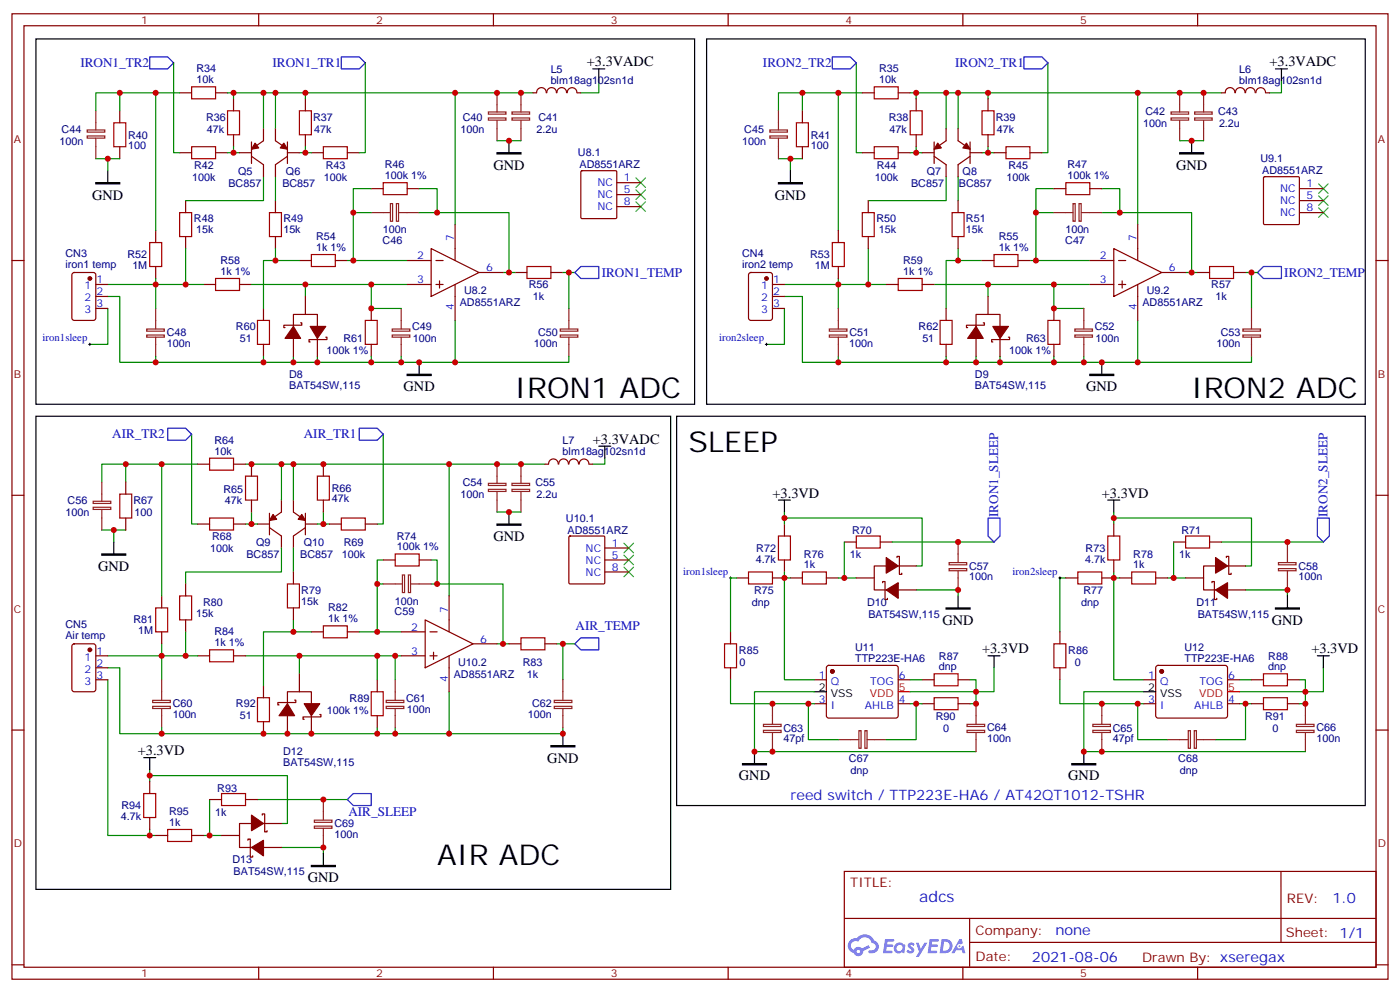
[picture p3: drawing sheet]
<svg xmlns="http://www.w3.org/2000/svg" width="412mm" height="292mm" viewBox="0 0 412 292" stroke-linecap="round" stroke-linejoin="round" font-family="sans-serif">
<g fill="none" stroke="#870000" stroke-width=".35">
<path d="M3.5 4.1h405.4v284.3h-405.4zM7.1 7.6h398.2v277.3h-398.2zM76.2 4.1v3.5M145.3 4.1v3.5M214.5 4.1v3.5M283.6 4.1v3.5M352.8 4.1v3.5M3.5 76.7h3.6M405.3 76.7h3.6M3.5 145.9h3.6M405.3 145.9h3.6M3.5 215h3.6"/>
<path d="M405.3 215h3.6M248.7 256.6h156.6v28.3h-156.6zM377.3 256.7v20.8M248.7 270.5h156.5M285.6 277.5h119.6M285.6 270.5v14.1M3.5 284.2h3.6M76.2 284.9v3.5M145.3 284.9v3.5M214.5 284.9v3.5M283.6 284.9v3.5M352.8 284.9v3.5"/>
<path d="M405.3 284.2h3.6"/>
</g>
<g fill="#5487ff">
<path d="M267.7 277.8a1.22 1.22 0 0 1 1.7 .3l-.4 .6a.47 .47 0 0 0-.3-.4 .47 .47 0 0 0-.5 .1l.1 .3a1.14 1.14 0 0 1 .8 1.7 1.14 1.14 0 0 1-1.9 0l-.2-.2 .5-.5 .7 .4a.29 .29 0 0 0 .3-.2 .29 .29 0 0 0-.2-.4 1.04 1.04 0 0 1-.6-1.7z"/>
<path d="M260.7 276.6h2.4l.3 .2-.2 .5h-1.8l-.1 .9h1.5l.3 .3-.3 .4h-1.6l-.2 1.1 1.7 .1 .2 .3-.2 .3h-2.6z"/>
<path d="M273.8 276.6h2.4l.3 .2-.1 .5h-1.8l-.2 .9h1.6l.3 .3-.4 .4h-1.6l-.1 1.1 1.7 .1 .2 .3-.2 .3h-2.6z"/>
<path d="M282.6 276.6h.7l.3 1.2-.6 .3a.69 .69 0 0 0-1 .3 .69 .69 0 0 0 .4 1 .69 .69 0 0 0 .9-.6l.5-.3 .6 2.2h-.8l-.2-.9h-1.8l-.5 .9h-.8z"/>
<path d="M269.8 277.7h.8l.6 1.8 1.1-1.8h.9l-2.6 4.1h-.8l.9-1.5z"/>
<path d="M277.4 276.6l-.6 4.1h1.3a2.11 2.11 0 0 0 2.5-2.1 2.11 2.11 0 0 0-2.5-2zM278.1 277.3a1.39 1.39 0 0 1 1.7 1.4 1.39 1.39 0 0 1-1.8 1.3h-.3z"/>
<path d="M263.7 278.2a1.54 1.54 0 0 0-.1 2.1 1.54 1.54 0 0 0 2.2 .2l.6 .2 .3-2.3-.2-.2-.4-.1a1.49 1.49 0 0 0-2.4 .1zM264 279.2a.94 .94 0 0 1 1.8 0 .94 .94 0 0 1-1.8 0z"/>
<path d="M250.4 276.9a2.18 2.18 0 0 0 1.1 3.8 1.44 1.44 0 0 0 1.6 .9 1.44 1.44 0 0 0 1.2-1.5l2-1-.5-.7-1.9 .9a1.47 1.47 0 0 0-2.4 .5 1.39 1.39 0 0 1-.7-2 1.39 1.39 0 0 1 2-.4 2.12 2.12 0 0 1 2.2-1.3 2.12 2.12 0 0 1 1.9 1.6 1.14 1.14 0 0 1 1.1 1.5 1.14 1.14 0 0 1-1.7 .7 .43 .43 0 0 0-.5 .3 .43 .43 0 0 0 .4 .5 1.98 1.98 0 0 0 2.5-1.2 1.98 1.98 0 0 0-1.2-2.5 3.1 3.1 0 0 0-5.3-.7l-.9 .1zM252.3 280.2a.55 .55 0 0 1 1.1 0 .55 .55 0 0 1-1.1 0z"/>
<circle cx="282.6" cy="278.7" r=".26"/>
</g>
<g fill="none" stroke="#8c2424" stroke-width=".35">
<path d="M25.7 38.3h5.2v.6h-5.2zM28.2 32.6v5.7M143.9 34.7h5.1v.7h-5.1zM143.9 33h5.1v.6h-5.1zM146.4 27.3v5.7M146.4 35.5v6M150.8 34.7h5.2v.7h-5.2zM150.8 33h5.2v.6h-5.2zM153.5 27.3v5.7M153.5 35.5v6M226.8 38.3h5.2v.6h-5.2zM229.3 32.6v5.7"/>
<path d="M344.9 34.7h5.2v.7h-5.2zM344.9 33h5.2v.6h-5.2zM347.5 27.3v5.7M347.5 35.5v6M351.9 34.7h5.2v.7h-5.2zM351.9 33h5.2v.6h-5.2zM354.5 27.3v5.7M354.5 35.5v6M25.7 40h5.2v.7h-5.2zM28.2 40.7v6M115 60h.6v5.2h-.6zM116.8 60h.6v5.2h-.6z"/>
<path d="M226.8 40h5.2v.7h-5.2zM229.3 40.7v6M316.1 60h.6v5.2h-.6zM317.9 60h.6v5.2h-.6zM109.4 62.6h5.6M117.5 62.6h6M310.4 62.6h5.7M318.6 62.6h6M43.2 96.9h5.2v.6h-5.2zM43.2 98.7h5.2v.6h-5.2zM45.9 90.8v6M45.9 99.3v5.7"/>
<path d="M115.5 96.9h5.2v.6h-5.2zM115.5 98.7h5.2v.6h-5.2zM118.2 90.8v6M118.2 99.3v5.7M165 96.9h5.2v.6h-5.2zM165 98.7h5.2v.6h-5.2zM167.6 90.8v6M167.6 99.3v5.7M244.3 96.9h5.2v.6h-5.2zM244.3 98.7h5.2v.6h-5.2zM246.9 90.8v6M246.9 99.3v5.7"/>
<path d="M316.6 96.9h5.2v.6h-5.2zM316.6 98.7h5.2v.6h-5.2zM319.3 90.8v6M319.3 99.3v5.7M366.1 96.9h5.2v.6h-5.2zM366.1 98.7h5.2v.6h-5.2zM368.7 90.8v6M368.7 99.3v5.7M146.4 136.7v5.6M153.5 136.7v5.6M27.4 149.4h5.2v.6h-5.2zM27.4 147.6h5.2v.7h-5.2z"/>
<path d="M30 142v5.6M30 150.1v6M143.9 144.1h5.1v.6h-5.1zM143.9 142.3h5.1v.7h-5.1zM146.4 144.8v6M150.8 144.1h5.2v.6h-5.2zM150.8 142.3h5.2v.7h-5.2zM153.5 144.8v6M282.2 159.6v6M379.2 159.6v6M112.9 172h5.6M118.5 169.3h.7v5.2h-.7z"/>
<path d="M120.3 169.3h.6v5.2h-.6zM121 172h6M279.6 165.7h5.2v.6h-5.2zM279.6 167.5h5.2v.6h-5.2zM282.2 168.1v5.6M376.6 165.7h5.2v.6h-5.2zM376.6 167.5h5.2v.6h-5.2zM379.2 168.1v5.6M45 206.3h5.2v.6h-5.2zM45 208h5.2v.7h-5.2zM47.6 200.2v6M47.6 208.7v5.6"/>
<path d="M113.8 206.3h5.2v.6h-5.2zM113.8 208h5.2v.7h-5.2zM116.4 200.2v6M116.4 208.7v5.6M163.3 206.3h5.2v.6h-5.2zM163.3 208h5.2v.7h-5.2zM165.8 200.2v6M165.8 208.7v5.6M224.9 213.3h5.2v.7h-5.2zM224.9 215.1h5.2v.6h-5.2zM227.5 207.3v6M227.5 215.7v5.7"/>
<path d="M246.9 217.8h6M253 215.2h.6v5.2h-.6zM254.8 215.2h.6v5.2h-.6zM255.4 217.8h5.7M284.9 213.3h5.2v.7h-5.2zM284.9 215.1h5.2v.6h-5.2zM287.5 207.3v6M287.5 215.7v5.7M321.9 213.3h5.2v.7h-5.2zM321.9 215.1h5.2v.6h-5.2zM324.6 207.3v6M324.6 215.7v5.7"/>
<path d="M344 217.8h6M350 215.2h.7v5.2h-.7zM351.8 215.2h.6v5.2h-.6zM352.4 217.8h5.7M381.9 213.3h5.2v.7h-5.2zM381.9 215.1h5.2v.6h-5.2zM384.5 207.3v6M384.5 215.7v5.7M95.2 235.5v6M92.6 241.5h5.2v.7h-5.2zM92.6 243.3h5.2v.6h-5.2zM95.2 243.9v5.7"/>
</g>
<g fill="none" stroke="#a10000" stroke-width=".35">
<path d="M33.5 36.2h3.5v7h-3.5zM56.4 25.6h7.1v3.5h-7.1zM67 32.6h3.6v7.1h-3.6zM88.2 32.6h3.5v7.1h-3.5zM234.6 36.2h3.5v7h-3.5zM257.5 25.6h7.1v3.5h-7.1zM268.1 32.6h3.5v7.1h-3.5zM289.3 32.6h3.5v7.1h-3.5zM56.4 43.2h7.1v3.5h-7.1zM95.2 43.2h7.1v3.5h-7.1zM112.9 53.8h7v3.5h-7zM257.5 43.2h7.1v3.5h-7.1z"/>
<path d="M296.3 43.2h7.1v3.5h-7.1zM314 53.8h7v3.5h-7zM44.1 71.4h3.5v7.1h-3.5zM52.9 62.6h3.5v7.1h-3.5zM79.4 62.6h3.5v7.1h-3.5zM91.7 75h7.1v3.5h-7.1zM155.2 78.5h7.1v3.5h-7.1zM245.2 71.4h3.5v7.1h-3.5zM254 62.6h3.5v7.1h-3.5zM280.5 62.6h3.5v7.1h-3.5zM292.8 75h7.1v3.5h-7.1zM356.3 78.5h7.1v3.5h-7.1z"/>
<path d="M63.5 82h7.1v3.5h-7.1zM75.8 94.4h3.6v7h-3.6zM107.6 94.4h3.5v7h-3.5zM264.6 82h7v3.5h-7zM276.9 94.4h3.6v7h-3.6zM308.7 94.4h3.5v7h-3.5zM61.7 134.9h7.1v3.6h-7.1zM35.3 145.5h3.5v7.1h-3.5zM61.7 152.6h7.1v3.5h-7.1zM72.3 140.2h3.5v7.1h-3.5zM93.5 140.2h3.5v7.1h-3.5zM100.5 152.6h7.1v3.5h-7.1z"/>
<path d="M229.3 157.9h3.5v7h-3.5zM252.2 157.9h7.1v3.5h-7.1zM326.3 157.9h3.5v7h-3.5zM349.2 157.9h7.1v3.5h-7.1zM45.9 179h3.5v7.1h-3.5zM52.9 175.5h3.5v7.1h-3.5zM84.7 172h3.5v7h-3.5zM116.4 163.2h7.1v3.5h-7.1zM220.5 168.5h7v3.5h-7zM236.4 168.5h7v3.5h-7zM317.5 168.5h7.1v3.5h-7.1zM333.4 168.5h7v3.5h-7z"/>
<path d="M61.7 191.4h7.1v3.5h-7.1zM95.2 184.3h7.1v3.6h-7.1zM153.5 187.9h7v3.5h-7zM213.4 189.6h3.6v7.1h-3.6zM275.2 198.4h7v3.6h-7zM310.4 189.6h3.6v7.1h-3.6zM372.2 198.4h7v3.6h-7zM75.8 205.5h3.6v7h-3.6zM109.4 203.7h3.5v7.1h-3.5zM275.2 205.5h7v3.5h-7zM372.2 205.5h7v3.5h-7zM42.3 233.7h3.6v7.1h-3.6z"/>
<path d="M65.3 233.7h7v3.5h-7zM49.4 244.3h7v3.5h-7z"/>
</g>
<g fill="none" stroke="#870000" stroke-width=".35">
<path d="M35.3 32.6v3.6M52.9 27.3h3.5M63.5 27.3h3.5M68.8 29.1v3.5M68.8 39.7v3.5M77.6 37.9v3.6l-3.5 2.4M81.1 37.9v3.6l3.6 2.4M90 29.1v3.5M90 39.7v3.5M157 27.3h1M158.1 27.3a1.41 1.41 0 0 1 1.4-1.5 1.41 1.41 0 0 1 1.4 1.5M161.1 27.3a1.41 1.41 0 0 1 1.4-1.5 1.41 1.41 0 0 1 1.4 1.5"/>
<path d="M164.1 27.3a1.41 1.41 0 0 1 1.4-1.5 1.41 1.41 0 0 1 1.4 1.5M167.1 27.3a1.41 1.41 0 0 1 1.4-1.5 1.41 1.41 0 0 1 1.4 1.5M170 27.3h1.1M236.4 32.6v3.6M254 27.3h3.5M264.6 27.3h3.5M269.9 29.1v3.5M269.9 39.7v3.5M278.7 37.9v3.6l-3.5 2.4M282.2 37.9v3.6l3.6 2.4M291 29.1v3.5M291 39.7v3.5"/>
<path d="M363.7 27.3a1.41 1.41 0 0 0-1.4-1.5 1.41 1.41 0 0 0-1.4 1.5h-1.1M363.9 27.3a1.41 1.41 0 0 1 1.4-1.5 1.41 1.41 0 0 1 1.4 1.5M366.9 27.3a1.41 1.41 0 0 1 1.4-1.5 1.41 1.41 0 0 1 1.4 1.5M370 27.3a1.41 1.41 0 0 1 1.4-1.5 1.41 1.41 0 0 1 1.4 1.5M372.9 27.3h1M35.3 43.2v3.5M52.9 45h3.5M54.7 59.1v3.5M63.5 45h3.5M70.6 45h3.5M74.1 46l3.5 2.5v3.5M74.1 41.8v6.4"/>
<path d="M81.1 59.1v3.5M84.7 46l-3.6 2.5v3.5M84.7 45h3.5M84.7 41.8v6.4M91.7 45h3.5M102.3 45h3.5M109.4 55.6h3.5M119.9 55.6h3.6M171.2 50.4l.2-.1h9.9l.3 .1 .1 13.6-.2 .3-10.1 .1-.3-.2zM181.7 53.8h7M181.7 57.3h7M236.4 43.2v3.5"/>
<path d="M254 45h3.5M255.8 59.1v3.5M264.6 45h3.5M271.6 45h3.6M275.2 46l3.5 2.5v3.5M275.2 41.8v6.4M282.2 59.1v3.5M285.8 45h3.5M285.8 46l-3.6 2.5v3.5M285.8 41.8v6.4M292.8 45h3.5M303.4 45h3.5"/>
<path d="M310.4 55.6h3.6M321 55.6h3.6M372.2 52.2l.3-.2h9.9l.3 .2 .1 13.6-.2 .3h-10.1l-.3-.1zM382.8 55.6h7M382.8 59.1h7M45.9 67.9v3.5M45.9 78.5v3.5M54.7 69.7v3.5M81.1 69.7v3.5M88.2 76.7h3.5M98.8 76.7h3.5M119.9 76.7h7.1"/>
<path d="M127 73.2l14.1 7.1-14.1 7zM128.4 76.7h2.1M134.1 66.1v10.6M181.7 60.9h7M246.9 67.9v3.5M246.9 78.5v3.5M255.8 69.7v3.5M282.2 69.7v3.5M289.3 76.7h3.5M299.9 76.7h3.5M321 76.7h7.1M328.1 73.2l14.1 7.1-14.1 7z"/>
<path d="M329.5 76.7h2.1M335.1 66.1v10.6M382.8 62.6h7M21.4 80.5l.5-.2h5.6l.7 .4v13l-.4 .6-5.9 .1-.7-.5v-12.9zM28.2 83.8h3.5M28.2 87.3h3.5M28.2 90.8h3.5M60 83.8h3.5M70.6 83.8h3.5M77.6 90.8v3.6M86.4 96.1v-3.5h7.1v3.5M86.4 99.7v5.3"/>
<path d="M88.5 95.1h.4v.7h-5.3v.7h.4M90 87.3v5.3M93.5 99.7v5.3M96 99.3h.3v.7h-5.3v.7h.4M109.4 90.8v3.6M119.9 83.8h7.1M128.4 83.8h2.1M129.5 82.7v2.1M134.1 83.8v10.6M141.1 80.3h7.1M151.7 80.3h3.5M162.3 80.3h3.5"/>
<path d="M220.7 80.5l.5-.2h5.6l.7 .4v13l-.4 .6-5.9 .1-.7-.5v-12.9zM227.5 83.8h3.6M227.5 87.3h3.6M227.5 90.8h3.6M261.1 83.8h3.5M271.6 83.8h3.6M278.7 90.8v3.6M287.5 96.1v-3.5h7.1v3.5M287.5 99.7v5.3M289.6 95.1h.4v.7h-5.3v.7h.3M291 87.3v5.3M294.6 99.7v5.3"/>
<path d="M297 99.3h.4v.7h-5.3v.7h.4M310.4 90.8v3.6M321 83.8h7.1M329.5 83.8h2.1M330.6 82.7v2.1M335.1 83.8v10.6M342.2 80.3h7M352.8 80.3h3.5M363.4 80.3h3.5M77.6 101.4v3.6M109.4 101.4v3.6M278.7 101.4v3.6"/>
<path d="M310.4 101.4v3.6M58.2 136.7h3.5M68.8 136.7h3.5M74.1 136.7v3.5M95.2 136.7v3.5M160.5 136.7h1.1M161.6 136.7a1.41 1.41 0 0 1 1.4-1.5 1.41 1.41 0 0 1 1.4 1.5M164.6 136.7a1.41 1.41 0 0 1 1.4-1.5 1.41 1.41 0 0 1 1.4 1.5M167.6 136.7a1.41 1.41 0 0 1 1.4-1.5 1.41 1.41 0 0 1 1.4 1.5M170.6 136.7a1.41 1.41 0 0 1 1.4-1.5 1.41 1.41 0 0 1 1.5 1.5M173.6 136.7h1M37 142v3.5"/>
<path d="M37 152.6v3.5M58.2 154.3h3.5M68.8 154.3h3.5M74.1 147.3v3.5M75.8 154.3h3.6M79.4 155.4l3.5 2.5v3.5M79.4 151.2v6.3M82.9 147.3v3.5l-3.5 2.5M86.4 147.3v3.5l3.6 2.5M90 151.2v6.3M90 155.4l-3.6 2.5v3.5M90 154.3h3.5"/>
<path d="M95.2 147.3v3.5M97 154.3h3.5M107.6 154.3h3.5M167.6 158l.3-.1h9.9l.3 .1 .1 13.6-.2 .3-10.1 .1-.3-.2zM231.1 154.3v3.6M248.7 159.6h3.5M259.3 159.6h3.5M328.1 154.3v3.6M345.7 159.6h3.5M356.3 159.6h3.5M47.6 175.5v3.5M54.7 172v3.5"/>
<path d="M86.4 168.5v3.5M86.4 179v3.6M112.9 164.9h3.5M123.5 164.9h3.5M132.3 175.5v10.6M178.2 164.9h7M178.2 161.4h7M178.2 168.5h7M217 170.2h3.5M227.5 170.2h3.6M231.1 164.9v3.6M232.8 170.2h3.6"/>
<path d="M243.4 170.2h3.5M252.2 170.2h5.3M260 171.6v-.3h.7v5.3h.7v-.4M261.1 166.7h-3.6v7h3.6M264.2 164.2v-.3h.7v5.3h.7v-.4M264.6 173.7h5.3M264.6 166.7h5.3M314 170.2h3.5M324.6 170.2h3.5M328.1 164.9v3.6M329.8 170.2h3.6M340.4 170.2h3.6"/>
<path d="M349.2 170.2h5.3M357 171.6v-.3h.7v5.3h.7v-.4M358.1 166.7h-3.6v7h3.6M361.2 164.2v-.3h.7v5.3h.8v-.4M361.6 173.7h5.3M361.6 166.7h5.3M21.4 189.8l.5-.2h5.6l.7 .4v13l-.4 .7h-5.9l-.7-.4v-13zM28.2 193.1h3.5M28.2 196.7h3.5M47.6 186.1v3.5M54.7 182.6v3.5M58.2 193.1h3.5"/>
<path d="M68.8 193.1h3.5M88.2 198.4v5.3M91.7 186.1h3.5M102.3 186.1h3.5M118.2 193.1h7M118.2 186.1h7M125.2 182.6l14.1 7-14.1 7.1zM126.6 193.1h2.2M126.6 186.1h2.2M127.7 192.1v2.1M132.3 193.1v10.6M139.3 189.6h7.1"/>
<path d="M149.9 189.6h3.6M160.5 189.6h3.5M215.2 186.1v3.5M215.2 196.7v3.5M243.7 196.2l.4-.2h19.8l.5 .2 .2 .5-.1 14.4-.6 .4-20.1-.1-.4-.6v-14.1zM312.2 186.1v3.5M312.2 196.7v3.5M340.7 196.2l.4-.2h19.8l.5 .2 .2 .5-.1 14.4-.6 .4-20-.1-.5-.6v-14.1zM28.2 200.2h3.5M77.6 202v3.5M77.6 212.5v3.6M84.7 207.3v-3.6h7v3.6"/>
<path d="M84.7 210.8v5.3M86.8 206.2h.3v.7h-5.3v.7h.4M91.7 210.8v5.3M94.2 210.4h.3v.7h-5.2v.7h.3M111.1 200.2v3.5M111.1 210.8v3.5M239.9 200.2h3.5M239.9 207.3h3.5M264.6 200.2h3.5M264.6 207.3h3.5M271.6 200.2h3.6M271.6 207.3h3.6"/>
<path d="M282.2 200.2h3.6M282.2 207.3h3.6M336.9 200.2h3.5M336.9 207.3h3.5M361.6 200.2h3.5M361.6 207.3h3.5M368.7 200.2h3.5M368.7 207.3h3.5M379.2 200.2h3.6M379.2 207.3h3.6M44.1 230.2v3.5M61.7 235.5h3.6"/>
<path d="M72.3 235.5h3.5M44.1 240.8v3.5M45.9 246.1h3.5M56.4 246.1h3.6M65.3 246.1h5.3M73 247.5v-.4h.7v5.3h.7v-.3M74.1 242.5h-3.5v7.1h3.5M77.3 240.1v-.4h.7v5.3h.7v-.3M77.6 249.6h5.3M77.6 242.5h5.3"/>
</g>
<g fill="none" stroke="#000" stroke-width=".35">
<path d="M10.6 11.5h194v107.6h-194zM208.1 11.5h194.1v107.6h-194.1zM174.6 20.3h3.6M176.4 20.3v3.5M375.7 20.3h3.5M377.5 20.3v3.5M31.7 50.3v3.5M149.9 41.5v3.5M232.8 50.3v3.5M351 41.5v3.5M123.5 106.7v3.5M324.6 106.7v3.5"/>
<path d="M10.6 122.6h187v139.3h-187zM176.4 131.4h3.5M178.2 131.4v3.5M199.3 122.6h202.9v114.6h-202.9zM33.5 159.6v3.6M149.9 150.8v3.5M229.3 147.3h3.5M231.1 147.3v3.5M326.3 147.3h3.5M328.1 147.3v3.5M282.2 175.5v3.5M379.2 175.5v3.5"/>
<path d="M291 193.1h3.6M292.8 193.1v3.6M388.1 193.1h3.5M389.8 193.1v3.6M165.8 216.1v3.5M239.9 203.7h3.5M336.9 203.7h3.5M42.3 223.1h3.6M44.1 223.1v3.6M222.2 221.4v3.5M319.3 221.4v3.5M95.2 251.4v3.5"/>
</g>
<g fill="#000" stroke="#000" stroke-width=".35">
<path d="M28.2 53.8h7.1v.4h-7.1zM146.4 45h7.1v.3h-7.1zM229.3 53.8h7.1v.4h-7.1zM347.5 45h7v.3h-7zM119.9 110.2h7.1v.4h-7.1zM321 110.2h7.1v.4h-7.1zM146.4 154.3h7.1v.4h-7.1zM30 163.2h7v.3h-7zM278.7 179h7.1v.4h-7.1zM375.7 179h7.1v.4h-7.1zM162.3 219.6h7v.4h-7zM218.7 224.9h7.1v.3h-7.1z"/>
<path d="M315.7 224.9h7.1v.3h-7.1zM91.7 254.9h7.1v.3h-7.1z"/>
</g>
<g fill="none" stroke="#008700" stroke-width=".35">
<path d="M51.2 18.5v26.5h1.7M107.6 18.5v26.5h-1.8M252.2 18.5v26.5h1.8M308.7 18.5v26.5h-1.8M28.2 32.6v-5.3h7.1v5.3M35.3 27.3h10.6M52.9 27.3h-7v40.6M67 27.3h1.8v1.8M68.8 27.3h21.2v1.8M77.6 27.3v10.6M81.1 27.3v10.6M90 27.3h44.1v38.8"/>
<path d="M134.1 27.3h22.9M176.4 23.8v3.5h-5.3M229.3 32.6v-5.3h7.1v5.3M236.4 27.3h10.5M254 27.3h-7.1v40.6M268.1 27.3h1.8v1.8M269.9 27.3h21.1v1.8M278.7 27.3v10.6M282.2 27.3v10.6M291 27.3h44.1v38.8M335.1 27.3h24.7M377.5 23.8v3.5h-3.6"/>
<path d="M28.2 46.7h7.1M31.7 46.7v3.6M67 45h3.6M68.8 43.2v1.8M77.6 52v7.1h-22.9M81.1 52v7.1M90 43.2v1.8h-1.8M90 45h1.7M109.4 55.6h-5.3v7h5.3M123.5 55.6h5.3v7h-5.3M146.4 41.5h7.1M229.3 46.7h7.1"/>
<path d="M232.8 46.7v3.6M268.1 45h3.5M269.9 43.2v1.8M278.7 52v7.1h-22.9M282.2 52v7.1M291 43.2v1.8h-1.7M291 45h1.8M310.4 55.6h-5.2v7h5.2M324.6 55.6h5.2v7h-5.2M347.5 41.5h7M54.7 73.2v10.6h5.3M81.1 73.2v3.5"/>
<path d="M88.2 76.7h-10.6v14.1M102.3 76.7h17.6M104.1 62.6v14.1M128.8 62.6h21.1v17.7h-1.7M255.8 73.2v10.6h5.3M282.2 73.2v3.5M289.3 76.7h-10.6v14.1M303.4 76.7h17.6M305.2 62.6v14.1M329.8 62.6h21.2v17.7h-1.8M31.7 83.8h14.2v7M31.7 87.3h3.6v19.4h10.6"/>
<path d="M31.7 90.8v10.6h-5.2M45.9 82v1.8h8.8M74.1 83.8h35.3v7h8.8M90 83.8v3.5M109.4 83.8h10.5M134.1 94.4v12.3h-88.2v-1.7M149.9 80.3h1.8M165.8 80.3h3.5M167.6 80.3v10.5M231.1 83.8h15.8v7M231.1 87.3h5.3v19.4h10.5M231.1 90.8v10.6h-5.3"/>
<path d="M246.9 82v1.8h8.9M275.2 83.8h35.2v7h8.9M291 83.8v3.5M310.4 83.8h10.6M335.1 94.4v12.3h-88.2v-1.7M351 80.3h1.8M366.9 80.3h3.5M368.7 80.3v10.5M77.6 105v1.7M86.4 105v1.7M93.5 105v1.7M109.4 105v1.7"/>
<path d="M118.2 105v1.7M167.6 105v1.7h-33.5M278.7 105v1.7M287.5 105v1.7M294.6 105v1.7M310.4 105v1.7M319.3 105v1.7M368.7 105v1.7h-33.6M37 136.7h21.2M47.6 136.7v38.8M56.4 127.9v26.4h1.8M72.3 136.7h88.2"/>
<path d="M82.9 136.7v10.6M86.4 136.7v10.6M112.9 127.9v26.4h-1.8M132.3 136.7v38.8M178.2 134.9v1.8h-3.6M30 142v-5.3h7v5.3M30 156.1h7M33.5 156.1v3.5M72.3 154.3h3.5M74.1 150.8v3.5M95.2 150.8v3.5h-1.7M95.2 154.3h1.8"/>
<path d="M146.4 150.8h7.1M231.1 154.3v-1.7h40.5v14.1h-1.7M231.1 150.8v1.8M248.7 159.6v10.6M262.8 159.6h30M328.1 154.3v-1.7h40.6v14.1h-1.8M328.1 150.8v1.8M345.7 159.6v10.6M359.8 159.6h30M82.9 161.4v7.1h-28.2v3.5M86.4 161.4v7.1M111.1 172v14.1h7.1"/>
<path d="M112.9 164.9h-1.8v7.1h1.8M127 164.9h1.8v7.1h-1.8M128.8 172h19.4v17.6h-1.8M217 170.2h-1.8v15.9M231.1 168.5v1.7h1.7M231.1 170.2v30h8.8M246.9 170.2h5.3M269.9 173.7h12.3v1.8M314 170.2h-1.8v15.9M328.1 170.2v30h8.8M328.1 168.5v1.7h1.7M344 170.2h5.2"/>
<path d="M366.9 173.7h12.3v1.8M31.7 196.7h3.6v19.4h12.3M31.7 193.1h26.5M47.6 189.6v10.6M54.7 186.1v7M72.3 193.1h45.9M86.4 182.6v3.5M88.2 193.1v5.3M91.7 186.1h-14.1v15.9M105.8 186.1h5.3M111.1 193.1v7.1M116.4 193.1v7.1"/>
<path d="M148.2 189.6h1.7M164 189.6h5.3M165.8 189.6v10.6M292.8 196.7v7h-24.7M389.8 196.7v7h-24.7M31.7 200.2v45.9h12.4M47.6 214.3v1.8h84.7M111.1 214.3v1.8M116.4 214.3v1.8M132.3 203.7v12.4h33.5v-1.8M215.2 200.2v7.1h24.7M238.1 207.3v10.5h8.8"/>
<path d="M239.9 203.7h-17.7v17.7h65.3M268.1 207.3h1.8v10.5h-8.8M268.1 200.2h3.5M269.9 207.3h1.7M285.8 200.2h1.7v7.1h-1.7M312.2 200.2v7.1h24.7M335.1 207.3v10.5h8.9M336.9 203.7h-17.6v17.7h65.2M365.1 207.3h1.8v10.5h-8.8M365.1 200.2h3.6M366.9 207.3h1.8M382.8 200.2h1.7v7.1h-1.7"/>
<path d="M44.1 230.2v-1.8h40.6v14.1h-1.8M44.1 226.7v1.7M61.7 235.5v10.6M75.8 235.5h26.5M44.1 244.3v1.8h1.8M60 246.1h5.3M82.9 249.6h12.3v1.8"/>
</g>
<path d="M44.1 16.8h5.3l1.8 1.7-1.8 1.8h-5.3zM100.5 16.8h5.3l1.8 1.7-1.8 1.8h-5.3zM245.2 16.8h5.3l1.7 1.7-1.7 1.8h-5.3zM301.6 16.8h5.3l1.8 1.7-1.8 1.8h-5.3zM169.3 80.3l1.8-1.8h5.3v3.5h-5.3zM370.4 80.3l1.8-1.8h5.3v3.5h-5.3zM49.4 126.1h5.3l1.7 1.8-1.7 1.7h-5.3zM105.8 126.1h5.3l1.8 1.8-1.8 1.7h-5.3zM291 152.6h3.6v5.3l-1.8 1.7-1.8-1.7zM388.1 152.6h3.5v5.3l-1.8 1.7-1.7-1.7zM169.3 189.6l1.8-1.7h5.3v3.5h-5.3zM102.3 235.5l1.8-1.8h5.3v3.5h-5.3z" fill="none" stroke="#00f" stroke-width=".35"/>
<g fill="none" stroke="#3c3" stroke-width=".35">
<path d="M187.3 52.4l2.8 2.8M187.3 55.9l2.8 2.8M187.3 59.4l2.8 2.9M190.1 52.4l-2.8 2.8M190.1 55.9l-2.8 2.8M190.1 59.4l-2.8 2.9M388.4 54.2l2.8 2.8M388.4 57.7l2.8 2.8M391.2 54.2l-2.8 2.8M391.2 57.7l-2.8 2.8M388.4 61.2l2.8 2.8M391.2 61.2l-2.8 2.8"/>
<path d="M183.8 160l2.8 2.8M186.6 160l-2.8 2.8M183.8 167l2.8 2.9M183.8 163.5l2.8 2.8M186.6 167l-2.8 2.9M186.6 163.5l-2.8 2.8"/>
</g>
<path d="M26.1 101.4h.7M26.5 101.1v.7M225.4 101.4h.7M225.8 101.1v.7M214.8 170.2h.7M215.2 169.9v.7M311.9 170.2h.7M312.2 169.9v.7" fill="none" stroke="#000" stroke-width=".29"/>
<g fill="#870000" stroke="#870000" stroke-width=".35">
<path d="M91.4 96.1h4.6l-2.5 3.6z"/>
<path d="M86.4 96.1l2.1 3.6h-4.5z"/>
<path d="M292.5 96.1h4.5l-2.4 3.6z"/>
<path d="M287.5 96.1l2.1 3.6h-4.6z"/>
<path d="M261.1 164.2l3.5 2.5-3.5 2.1z"/>
<path d="M261.1 173.7l3.5-2.1v4.6z"/>
<path d="M358.1 164.2l3.5 2.5-3.5 2.1z"/>
<path d="M358.1 173.7l3.5-2.1v4.6z"/>
<path d="M89.6 207.3h4.6l-2.5 3.5z"/>
<path d="M84.7 207.3l2.1 3.5h-4.6z"/>
<path d="M74.1 240.1l3.5 2.4-3.5 2.2z"/>
<path d="M74.1 249.6l3.5-2.1v4.6z"/>
<path d="M75.1 42.2l1.1 1.4-2.1 .3z"/>
<path d="M83.6 42.2l1.1 1.7-2.2-.3z"/>
<path d="M276.2 42.2l1.1 1.4-2.1 .3z"/>
<path d="M284.7 42.2l1.1 1.7-2.2-.3z"/>
<path d="M88.9 151.5l1.1 1.8-2.2-.4z"/>
<path d="M80.4 151.5l1.1 1.4-2.1 .4z"/>
<circle cx="245.2" cy="197.7" r=".53"/>
<circle cx="342.2" cy="197.7" r=".53"/>
<circle cx="26.5" cy="82" r=".53"/>
<circle cx="225.8" cy="82" r=".53"/>
<circle cx="26.5" cy="191.4" r=".53"/>
</g>
<path d="M264.6 203.7h3.5M361.6 203.7h3.5" fill="none" stroke="#f00" stroke-width=".35"/>
<g fill="#c00">
<circle cx="167.6" cy="80.3" r=".88"/>
<circle cx="109.4" cy="83.8" r=".88"/>
<circle cx="81.1" cy="76.7" r=".88"/>
<circle cx="45.9" cy="27.3" r=".88"/>
<circle cx="123.5" cy="106.7" r=".88"/>
<circle cx="77.6" cy="106.7" r=".88"/>
<circle cx="86.4" cy="106.7" r=".88"/>
<circle cx="93.5" cy="106.7" r=".88"/>
<circle cx="109.4" cy="106.7" r=".88"/>
<circle cx="118.2" cy="106.7" r=".88"/>
<circle cx="45.9" cy="83.8" r=".88"/>
<circle cx="68.8" cy="27.3" r=".88"/>
<circle cx="77.6" cy="27.3" r=".88"/>
<circle cx="68.8" cy="45" r=".88"/>
<circle cx="54.7" cy="83.8" r=".88"/>
<circle cx="81.1" cy="27.3" r=".88"/>
<circle cx="90" cy="27.3" r=".88"/>
<circle cx="90" cy="45" r=".88"/>
<circle cx="90" cy="83.8" r=".88"/>
<circle cx="104.1" cy="76.7" r=".88"/>
<circle cx="104.1" cy="62.6" r=".88"/>
<circle cx="35.3" cy="27.3" r=".88"/>
<circle cx="134.1" cy="27.3" r=".88"/>
<circle cx="128.8" cy="62.6" r=".88"/>
<circle cx="149.9" cy="80.3" r=".88"/>
<circle cx="134.1" cy="106.7" r=".88"/>
<circle cx="109.4" cy="90.8" r=".88"/>
<circle cx="31.8" cy="46.7" r=".88"/>
<circle cx="232.8" cy="46.7" r=".88"/>
<circle cx="310.4" cy="90.8" r=".88"/>
<circle cx="335.1" cy="106.7" r=".88"/>
<circle cx="351" cy="80.3" r=".88"/>
<circle cx="329.8" cy="62.6" r=".88"/>
<circle cx="335.1" cy="27.3" r=".88"/>
<circle cx="236.4" cy="27.3" r=".88"/>
<circle cx="305.2" cy="62.6" r=".88"/>
<circle cx="305.2" cy="76.7" r=".88"/>
<circle cx="291" cy="83.8" r=".88"/>
<circle cx="291" cy="45" r=".88"/>
<circle cx="291" cy="27.3" r=".88"/>
<circle cx="282.2" cy="27.3" r=".88"/>
<circle cx="255.8" cy="83.8" r=".88"/>
<circle cx="269.9" cy="45" r=".88"/>
<circle cx="278.7" cy="27.3" r=".88"/>
<circle cx="269.9" cy="27.3" r=".88"/>
<circle cx="246.9" cy="83.8" r=".88"/>
<circle cx="319.3" cy="106.7" r=".88"/>
<circle cx="310.4" cy="106.7" r=".88"/>
<circle cx="294.6" cy="106.7" r=".88"/>
<circle cx="287.5" cy="106.7" r=".88"/>
<circle cx="278.7" cy="106.7" r=".88"/>
<circle cx="324.6" cy="106.7" r=".88"/>
<circle cx="246.9" cy="27.3" r=".88"/>
<circle cx="282.2" cy="76.7" r=".88"/>
<circle cx="310.4" cy="83.8" r=".88"/>
<circle cx="368.7" cy="80.3" r=".88"/>
<circle cx="33.5" cy="156.1" r=".88"/>
<circle cx="148.2" cy="189.6" r=".88"/>
<circle cx="128.8" cy="172" r=".88"/>
<circle cx="37" cy="136.7" r=".88"/>
<circle cx="165.8" cy="189.6" r=".88"/>
<circle cx="47.6" cy="193.1" r=".88"/>
<circle cx="47.6" cy="136.7" r=".88"/>
<circle cx="132.3" cy="216.1" r=".88"/>
<circle cx="116.4" cy="216.1" r=".88"/>
<circle cx="111.1" cy="216.1" r=".88"/>
<circle cx="44.1" cy="228.4" r=".88"/>
<circle cx="61.7" cy="246.1" r=".88"/>
<circle cx="111.1" cy="172" r=".88"/>
<circle cx="116.4" cy="193.1" r=".88"/>
<circle cx="45.9" cy="106.7" r=".88"/>
<circle cx="47.6" cy="216.1" r=".88"/>
<circle cx="246.9" cy="106.7" r=".88"/>
<circle cx="44.1" cy="246.1" r=".88"/>
<circle cx="165.8" cy="216.1" r=".88"/>
<circle cx="248.7" cy="170.2" r=".88"/>
<circle cx="231.1" cy="152.6" r=".88"/>
<circle cx="95.3" cy="235.5" r=".88"/>
<circle cx="282.2" cy="159.6" r=".88"/>
<circle cx="95.3" cy="249.6" r=".88"/>
<circle cx="282.2" cy="173.7" r=".88"/>
<circle cx="287.5" cy="203.7" r=".88"/>
<circle cx="231.1" cy="170.2" r=".88"/>
<circle cx="222.3" cy="221.4" r=".88"/>
<circle cx="227.5" cy="221.4" r=".88"/>
<circle cx="227.5" cy="207.3" r=".88"/>
<circle cx="238.1" cy="207.3" r=".88"/>
<circle cx="269.9" cy="207.3" r=".88"/>
<circle cx="287.5" cy="207.3" r=".88"/>
<circle cx="384.5" cy="207.3" r=".88"/>
<circle cx="366.9" cy="207.3" r=".88"/>
<circle cx="335.1" cy="207.3" r=".88"/>
<circle cx="324.6" cy="207.3" r=".88"/>
<circle cx="324.6" cy="221.4" r=".88"/>
<circle cx="319.3" cy="221.4" r=".88"/>
<circle cx="328.1" cy="170.2" r=".88"/>
<circle cx="384.5" cy="203.7" r=".88"/>
<circle cx="379.2" cy="173.7" r=".88"/>
<circle cx="379.2" cy="159.6" r=".88"/>
<circle cx="328.1" cy="152.6" r=".88"/>
<circle cx="345.7" cy="170.2" r=".88"/>
<circle cx="146.4" cy="27.3" r=".88"/>
<circle cx="153.5" cy="27.3" r=".88"/>
<circle cx="149.9" cy="41.5" r=".88"/>
<circle cx="354.5" cy="27.3" r=".88"/>
<circle cx="347.5" cy="27.3" r=".88"/>
<circle cx="351" cy="41.5" r=".88"/>
<circle cx="146.4" cy="136.7" r=".88"/>
<circle cx="153.5" cy="136.7" r=".88"/>
<circle cx="149.9" cy="150.8" r=".88"/>
<circle cx="132.3" cy="136.7" r=".88"/>
<circle cx="111.1" cy="193.1" r=".88"/>
<circle cx="84.7" cy="216.1" r=".88"/>
<circle cx="91.7" cy="216.1" r=".88"/>
<circle cx="88.2" cy="193.1" r=".88"/>
<circle cx="111.1" cy="186.1" r=".88"/>
<circle cx="77.6" cy="216.1" r=".88"/>
<circle cx="95.3" cy="154.3" r=".88"/>
<circle cx="74.1" cy="154.3" r=".88"/>
<circle cx="86.4" cy="136.7" r=".88"/>
<circle cx="82.9" cy="136.7" r=".88"/>
<circle cx="86.4" cy="186.1" r=".88"/>
<circle cx="95.3" cy="136.7" r=".88"/>
<circle cx="74.1" cy="136.7" r=".88"/>
<circle cx="54.7" cy="193.1" r=".88"/>
</g>
<g font-size="8.5">
<text x="151.7" y="117.3">IRON1 ADC</text>
<text x="351" y="117.3">IRON2 ADC</text>
<text x="202.8" y="133.2">SLEEP</text>
<text x="128.8" y="254.9">AIR ADC</text>
</g>
<text font-size="4.6" fill="#00f" x="270.8" y="265.7">adcs</text>
<g font-size="4.2">
<text x="172.9" y="19.6">+3.3VADC</text>
<text x="373.9" y="19.6">+3.3VADC</text>
<text x="145.3" y="49.9">GND</text>
<text x="346.4" y="49.9">GND</text>
<text x="27.2" y="58.8">GND</text>
<text x="228.2" y="58.8">GND</text>
<text x="118.9" y="115.2">GND</text>
<text x="320" y="115.2">GND</text>
<text x="174.6" y="130.7">+3.3VADC</text>
<text x="227.5" y="146.6">+3.3VD</text>
<text x="324.6" y="146.6">+3.3VD</text>
<text x="145.3" y="159.3">GND</text>
<text x="28.9" y="168.1">GND</text>
<text x="277.6" y="184">GND</text>
<text x="374.6" y="184">GND</text>
<text x="289.3" y="192.4">+3.3VD</text>
<text x="386.3" y="192.4">+3.3VD</text>
<text x="40.6" y="222.4">+3.3VD</text>
<text x="161.2" y="224.6">GND</text>
<text x="217.7" y="229.9">GND</text>
<text x="314.7" y="229.9">GND</text>
<text x="90.7" y="259.8">GND</text>
</g>
<g font-size="4.2" fill="#00f">
<text x="232.8" y="235.5">reed switch / TTP223E-HA6 / AT42QT1012-TSHR</text>
<text x="392.5" y="265.9">1.0</text>
<text x="310.9" y="275.5">none</text>
<text x="304" y="283.3">2021-08-06</text>
</g>
<g font-size="3.9" fill="#00f">
<text x="23.7" y="19.8">IRON1_TR2</text>
<text x="80.3" y="19.7">IRON1_TR1</text>
<text x="224.8" y="19.8">IRON2_TR2</text>
<text x="281.4" y="19.7">IRON2_TR1</text>
<text x="177.2" y="81.5">IRON1_TEMP</text>
<text x="378.3" y="81.5">IRON2_TEMP</text>
<text x="33.1" y="129.1">AIR_TR2</text>
<text x="89.5" y="129.1">AIR_TR1</text>
<text x="294" y="152.2" transform="rotate(-90 294 152.2)">IRON1_SLEEP</text>
<text x="391.1" y="152.2" transform="rotate(-90 391.1 152.2)">IRON2_SLEEP</text>
<text x="169.5" y="185.6">AIR_TEMP</text>
<text x="102.6" y="240.3">AIR_SLEEP</text>
</g>
<g font-size="3.9" fill="#800">
<text x="250.5" y="261.2">TITLE:</text>
<text x="379.1" y="265.9">REV:</text>
<text x="287.4" y="275.4">Company:</text>
<text x="378.7" y="276">Sheet: 1/1</text>
<text x="287.4" y="283.1">Date:</text>
<text x="336.4" y="283.2">Drawn By: xseregax</text>
</g>
<g font-size="3.2" fill="#800">
<text x="41.6" y="7.1">1</text>
<text x="110.8" y="7.1">2</text>
<text x="179.9" y="7.1">3</text>
<text x="249.1" y="7.1">4</text>
<text x="318.2" y="7.1">5</text>
<text x="4.1" y="42.2">A</text>
<text x="405.9" y="42.2">A</text>
<text x="4.1" y="111.3">B</text>
<text x="405.9" y="111.3">B</text>
<text x="4.1" y="180.4">C</text>
<text x="405.9" y="180.4">C</text>
<text x="4.1" y="249.6">D</text>
<text x="405.9" y="249.6">D</text>
<text x="41.6" y="287.9">1</text>
<text x="110.8" y="287.9">2</text>
<text x="179.9" y="287.9">3</text>
<text x="249.1" y="287.9">4</text>
<text x="318.2" y="287.9">5</text>
</g>
<g font-size="3.2" fill="#000080">
<text x="57.9" y="21.3">R34</text>
<text x="162.2" y="21.5">L5</text>
<text x="258.9" y="21.3">R35</text>
<text x="365.1" y="21.5">L6</text>
<text x="57.9" y="24.5">10k</text>
<text x="162.2" y="24.7">blm18ag102sn1d</text>
<text x="258.9" y="24.5">10k</text>
<text x="365.1" y="24.7">blm18ag102sn1d</text>
<text x="60.7" y="35.5">R36</text>
<text x="92.2" y="35.5">R37</text>
<text x="136.3" y="35.5">C40</text>
<text x="158.6" y="35.5">C41</text>
<text x="261.8" y="35.5">R38</text>
<text x="293.3" y="35.5">R39</text>
<text x="337.4" y="33.8">C42</text>
<text x="358.8" y="33.8">C43</text>
<text x="18.2" y="39.1">C44</text>
<text x="37.7" y="40.8">R40</text>
<text x="61" y="39.1">47k</text>
<text x="92.5" y="39.1">47k</text>
<text x="135.7" y="39">100n</text>
<text x="158" y="39">2.2u</text>
<text x="219.2" y="39.1">C45</text>
<text x="238.8" y="40.8">R41</text>
<text x="262.1" y="39.1">47k</text>
<text x="293.6" y="39.1">47k</text>
<text x="336.8" y="37.3">100n</text>
<text x="359.1" y="37.3">2.2u</text>
<text x="17.5" y="42.6">100n</text>
<text x="37.7" y="44">100</text>
<text x="170.2" y="46.1">U8.1</text>
<text x="218.6" y="42.6">100n</text>
<text x="238.8" y="44">100</text>
<text x="371.3" y="47.9">U9.1</text>
<text x="56.6" y="53.2">100k</text>
<text x="57.2" y="49.6">R42</text>
<text x="70.1" y="51.4">Q5</text>
<text x="84.2" y="51.4">Q6</text>
<text x="95.4" y="53.2">100k</text>
<text x="96" y="49.6">R43</text>
<text x="113.3" y="52.7">100k 1%</text>
<text x="113.3" y="49.6">R46</text>
<text x="170.7" y="49.6">AD8551ARZ</text>
<text x="257.7" y="53.2">100k</text>
<text x="258.2" y="49.6">R44</text>
<text x="273" y="51.4">Q7</text>
<text x="283.6" y="51.4">Q8</text>
<text x="296.5" y="53.2">100k</text>
<text x="297.1" y="49.6">R45</text>
<text x="314.4" y="52.7">100k 1%</text>
<text x="314.4" y="49.6">R47</text>
<text x="371.8" y="51.4">AD8551ARZ</text>
<text x="67.3" y="54.9">BC857</text>
<text x="83.2" y="54.9">BC857</text>
<text x="268.4" y="54.9">BC857</text>
<text x="282.5" y="54.9">BC857</text>
<text x="57.1" y="65.5">R48</text>
<text x="83.5" y="65.5">R49</text>
<text x="258.2" y="65.5">R50</text>
<text x="284.5" y="65.5">R51</text>
<text x="57.8" y="68.7">15k</text>
<text x="83.5" y="68.7">15k</text>
<text x="93.1" y="70.7">R54</text>
<text x="112.7" y="71.8">C46</text>
<text x="112.7" y="68.7">100n</text>
<text x="258.9" y="68.7">15k</text>
<text x="284.5" y="68.7">15k</text>
<text x="294.2" y="70.7">R55</text>
<text x="313.8" y="71.8">C47</text>
<text x="313.8" y="68.7">100n</text>
<text x="19.3" y="75.6">CN3</text>
<text x="37.6" y="76">R52</text>
<text x="64.9" y="77.8">R58</text>
<text x="93.1" y="73.9">1k 1%</text>
<text x="218.6" y="75.6">CN4</text>
<text x="238.7" y="76">R53</text>
<text x="266" y="77.8">R59</text>
<text x="294.2" y="73.9">1k 1%</text>
<text x="19.3" y="78.8">iron1 temp</text>
<text x="39" y="79.2">1M</text>
<text x="64.9" y="81">1k 1%</text>
<text x="218.6" y="78.8">iron2 temp</text>
<text x="240.1" y="79.2">1M</text>
<text x="266" y="81">1k 1%</text>
<text x="136.7" y="86.7">U8.2</text>
<text x="155.7" y="84.9">R56</text>
<text x="157" y="88.4">1k</text>
<text x="337.8" y="86.7">U9.2</text>
<text x="356.8" y="84.9">R57</text>
<text x="358" y="88.4">1k</text>
<text x="135.4" y="90.2">AD8551ARZ</text>
<text x="336.5" y="90.2">AD8551ARZ</text>
<text x="49.1" y="99">C48</text>
<text x="69.5" y="97.2">R60</text>
<text x="70.6" y="100.8">51</text>
<text x="101.2" y="100.8">R61</text>
<text x="121.4" y="97.2">C49</text>
<text x="121.6" y="100.8">100n</text>
<text x="158.5" y="99">C50</text>
<text x="250.2" y="99">C51</text>
<text x="270.6" y="97.2">R62</text>
<text x="271.7" y="100.8">51</text>
<text x="302.3" y="100.8">R63</text>
<text x="322.5" y="97.2">C52</text>
<text x="322.7" y="100.8">100n</text>
<text x="359.6" y="99">C53</text>
<text x="49.1" y="102.1">100n</text>
<text x="96.2" y="104.3">100k 1%</text>
<text x="157.3" y="102.1">100n</text>
<text x="250.2" y="102.1">100n</text>
<text x="297.3" y="104.3">100k 1%</text>
<text x="358.3" y="102.1">100n</text>
<text x="85.2" y="111.4">D8</text>
<text x="287.2" y="111.4">D9</text>
<text x="85.2" y="114.6">BAT54SW,115</text>
<text x="287.2" y="114.6">BAT54SW,115</text>
<text x="63.2" y="130.7">R64</text>
<text x="165.7" y="130.9">L7</text>
<text x="63.2" y="133.9">10k</text>
<text x="165.7" y="134.1">blm18ag102sn1d</text>
<text x="136.3" y="143.2">C54</text>
<text x="157.7" y="143.2">C55</text>
<text x="19.9" y="148.4">C56</text>
<text x="39.3" y="148.4">R67</text>
<text x="65.8" y="145.2">R65</text>
<text x="66.3" y="148.4">47k</text>
<text x="97.7" y="148">47k</text>
<text x="97.7" y="144.8">R66</text>
<text x="135.7" y="146.7">100n</text>
<text x="158" y="146.7">2.2u</text>
<text x="19.3" y="151.9">100n</text>
<text x="39.6" y="151.9">100</text>
<text x="166.7" y="153.7">U10.1</text>
<text x="62.5" y="159">R68</text>
<text x="75.4" y="160.8">Q9</text>
<text x="89.5" y="160.8">Q10</text>
<text x="101.3" y="160.8">R69</text>
<text x="116.9" y="159">R74</text>
<text x="167.2" y="157.2">AD8551ARZ</text>
<text x="251" y="157.3">R70</text>
<text x="348" y="157.3">R71</text>
<text x="61.9" y="162.5">100k</text>
<text x="72.6" y="164.3">BC857</text>
<text x="88.5" y="164.3">BC857</text>
<text x="100.7" y="164.3">100k</text>
<text x="116.9" y="162.1">100k 1%</text>
<text x="222.6" y="165.8">4.7k</text>
<text x="222.8" y="162.5">R72</text>
<text x="236.8" y="167.4">1k</text>
<text x="236.8" y="164.3">R76</text>
<text x="250.3" y="164.3">1k</text>
<text x="285.5" y="167.7">C57</text>
<text x="319.6" y="165.8">4.7k</text>
<text x="319.8" y="162.5">R73</text>
<text x="333.8" y="167.4">1k</text>
<text x="333.8" y="164.3">R78</text>
<text x="347.4" y="164.3">1k</text>
<text x="382.5" y="167.7">C58</text>
<text x="285.5" y="170.9">100n</text>
<text x="382.5" y="170.9">100n</text>
<text x="59.8" y="178.4">R80</text>
<text x="88.8" y="178.1">15k</text>
<text x="88.8" y="174.9">R79</text>
<text x="116.3" y="178">100n</text>
<text x="221.5" y="178.4">dnp</text>
<text x="222.1" y="174.9">R75</text>
<text x="255.4" y="178.4">D10</text>
<text x="318.5" y="178.4">dnp</text>
<text x="319.1" y="174.9">R77</text>
<text x="352.4" y="178.4">D11</text>
<text x="19.3" y="185">CN5</text>
<text x="39.3" y="183.6">R81</text>
<text x="57.8" y="181.6">15k</text>
<text x="96.7" y="183.3">1k 1%</text>
<text x="96.7" y="180.1">R82</text>
<text x="116.2" y="181.2">C59</text>
<text x="255.8" y="181.9">BAT54SW,115</text>
<text x="352.8" y="181.9">BAT54SW,115</text>
<text x="19.3" y="188.2">Air temp</text>
<text x="40.7" y="186.8">1M</text>
<text x="63.2" y="190.3">1k 1%</text>
<text x="63.2" y="187.1">R84</text>
<text x="251.9" y="191.7">U11</text>
<text x="348.9" y="191.7">U12</text>
<text x="135" y="196">U10.2</text>
<text x="154" y="196">R83</text>
<text x="217.7" y="192.5">R85</text>
<text x="217.9" y="196">0</text>
<text x="251.9" y="194.9">TTP223E-HA6</text>
<text x="276.6" y="197.4">dnp</text>
<text x="276.6" y="194.3">R87</text>
<text x="314.7" y="192.5">R86</text>
<text x="316.6" y="196">0</text>
<text x="348.9" y="194.9">TTP223E-HA6</text>
<text x="373.6" y="197.4">dnp</text>
<text x="373.6" y="194.3">R88</text>
<text x="133.7" y="199.6">AD8551ARZ</text>
<text x="155.2" y="199.6">1k</text>
<text x="50.9" y="208.3">C60</text>
<text x="69.5" y="208.4">R92</text>
<text x="103" y="206.6">R89</text>
<text x="119.6" y="206.6">C61</text>
<text x="156.7" y="208.3">C62</text>
<text x="50.9" y="211.5">100n</text>
<text x="70.6" y="211.9">51</text>
<text x="96.3" y="210.2">100k 1%</text>
<text x="119.8" y="210.1">100n</text>
<text x="155.5" y="211.5">100n</text>
<text x="230.8" y="215.5">C63</text>
<text x="275.7" y="211.9">R90</text>
<text x="277.8" y="215.4">0</text>
<text x="290.8" y="215.4">C64</text>
<text x="327.8" y="215.5">C65</text>
<text x="372.7" y="211.9">R91</text>
<text x="374.8" y="215.4">0</text>
<text x="387.8" y="215.4">C66</text>
<text x="230.8" y="218.6">47pf</text>
<text x="290.8" y="218.5">100n</text>
<text x="327.8" y="218.6">47pf</text>
<text x="387.8" y="218.5">100n</text>
<text x="83.4" y="225.7">BAT54SW,115</text>
<text x="83.4" y="222.5">D12</text>
<text x="250.1" y="224.3">C67</text>
<text x="250.5" y="227.8">dnp</text>
<text x="347.1" y="224.3">C68</text>
<text x="347.5" y="227.8">dnp</text>
<text x="64" y="233.1">R93</text>
<text x="35.8" y="238.4">R94</text>
<text x="35.6" y="241.6">4.7k</text>
<text x="49.8" y="243.2">1k</text>
<text x="49.8" y="240.1">R95</text>
<text x="63.4" y="240.2">1k</text>
<text x="98.5" y="243.6">C69</text>
<text x="98.5" y="246.8">100n</text>
<text x="68.4" y="254.3">D13</text>
<text x="68.8" y="257.8">BAT54SW,115</text>
</g>
<g font-size="3.2" fill="#00f">
<text x="183.8" y="53.4">1</text>
<text x="176" y="54.9">NC</text>
<text x="176" y="58.4">NC</text>
<text x="183.8" y="57">5</text>
<text x="377.1" y="56.6">NC</text>
<text x="384.9" y="55.2">1</text>
<text x="384.9" y="58.7">5</text>
<text x="176" y="61.9">NC</text>
<text x="183.8" y="60.5">8</text>
<text x="377.1" y="60.1">NC</text>
<text x="377.1" y="63.7">NC</text>
<text x="384.9" y="62.3">8</text>
<text x="133.7" y="71.1" transform="rotate(-90 133.7 71.1)">7</text>
<text x="334.8" y="71.1" transform="rotate(-90 334.8 71.1)">7</text>
<text x="122.9" y="76.4">2</text>
<text x="323.9" y="76.4">2</text>
<text x="28.4" y="83.4">1</text>
<text x="122.9" y="83.4">3</text>
<text x="143.2" y="79.9">6</text>
<text x="227.7" y="83.4">1</text>
<text x="323.9" y="83.4">3</text>
<text x="344.3" y="79.9">6</text>
<text x="24.9" y="85.2">1</text>
<text x="24.9" y="88.7">2</text>
<text x="28.4" y="87">2</text>
<text x="224.2" y="85.2">1</text>
<text x="224.2" y="88.7">2</text>
<text x="227.7" y="87">2</text>
<text x="24.9" y="92.3">3</text>
<text x="28.4" y="90.5">3</text>
<text x="133.7" y="91.4" transform="rotate(-90 133.7 91.4)">4</text>
<text x="224.2" y="92.3">3</text>
<text x="227.7" y="90.5">3</text>
<text x="334.8" y="91.4" transform="rotate(-90 334.8 91.4)">4</text>
<text x="12.5" y="100.5">iron1sleep</text>
<text x="211.9" y="100.5">iron2sleep</text>
<text x="180.3" y="161">1</text>
<text x="172.5" y="162.5">NC</text>
<text x="172.5" y="166">NC</text>
<text x="180.3" y="164.6">5</text>
<text x="172.5" y="169.5">NC</text>
<text x="180.3" y="168.1">8</text>
<text x="201.3" y="169.3">iron1sleep</text>
<text x="298.3" y="169.3">iron2sleep</text>
<text x="121.1" y="185.7">2</text>
<text x="131.9" y="180.4" transform="rotate(-90 131.9 180.4)">7</text>
<text x="141.5" y="189.3">6</text>
<text x="24.9" y="194.6">1</text>
<text x="28.4" y="192.8">1</text>
<text x="28.4" y="196.3">2</text>
<text x="121.1" y="192.8">3</text>
<text x="24.9" y="198.1">2</text>
<text x="24.9" y="201.6">3</text>
<text x="28.4" y="199.8">3</text>
<text x="131.9" y="200.8" transform="rotate(-90 131.9 200.8)">4</text>
<text x="241.2" y="199.8">1</text>
<text x="244.7" y="201.6">Q</text>
<text x="256.4" y="201.6">TOG</text>
<text x="264.8" y="199.8">6</text>
<text x="338.2" y="199.8">1</text>
<text x="341.7" y="201.6">Q</text>
<text x="353.4" y="201.6">TOG</text>
<text x="361.8" y="199.8">6</text>
<text x="241.2" y="206.9">3</text>
<text x="244.7" y="208.7">I</text>
<text x="254.8" y="208.7">AHLB</text>
<text x="264.8" y="206.9">4</text>
<text x="338.2" y="206.9">3</text>
<text x="341.7" y="208.7">I</text>
<text x="351.8" y="208.7">AHLB</text>
<text x="361.8" y="206.9">4</text>
</g>
<g font-size="3.2">
<text x="241.2" y="203.4">2</text>
<text x="338.2" y="203.4">2</text>
<text x="244.7" y="205.1">VSS</text>
<text x="341.7" y="205.1">VSS</text>
</g>
<g font-size="3.2" fill="#f00">
<text x="264.8" y="203.4">5</text>
<text x="361.8" y="203.4">5</text>
<text x="256.2" y="205.1">VDD</text>
<text x="353.2" y="205.1">VDD</text>
</g>
</svg>
